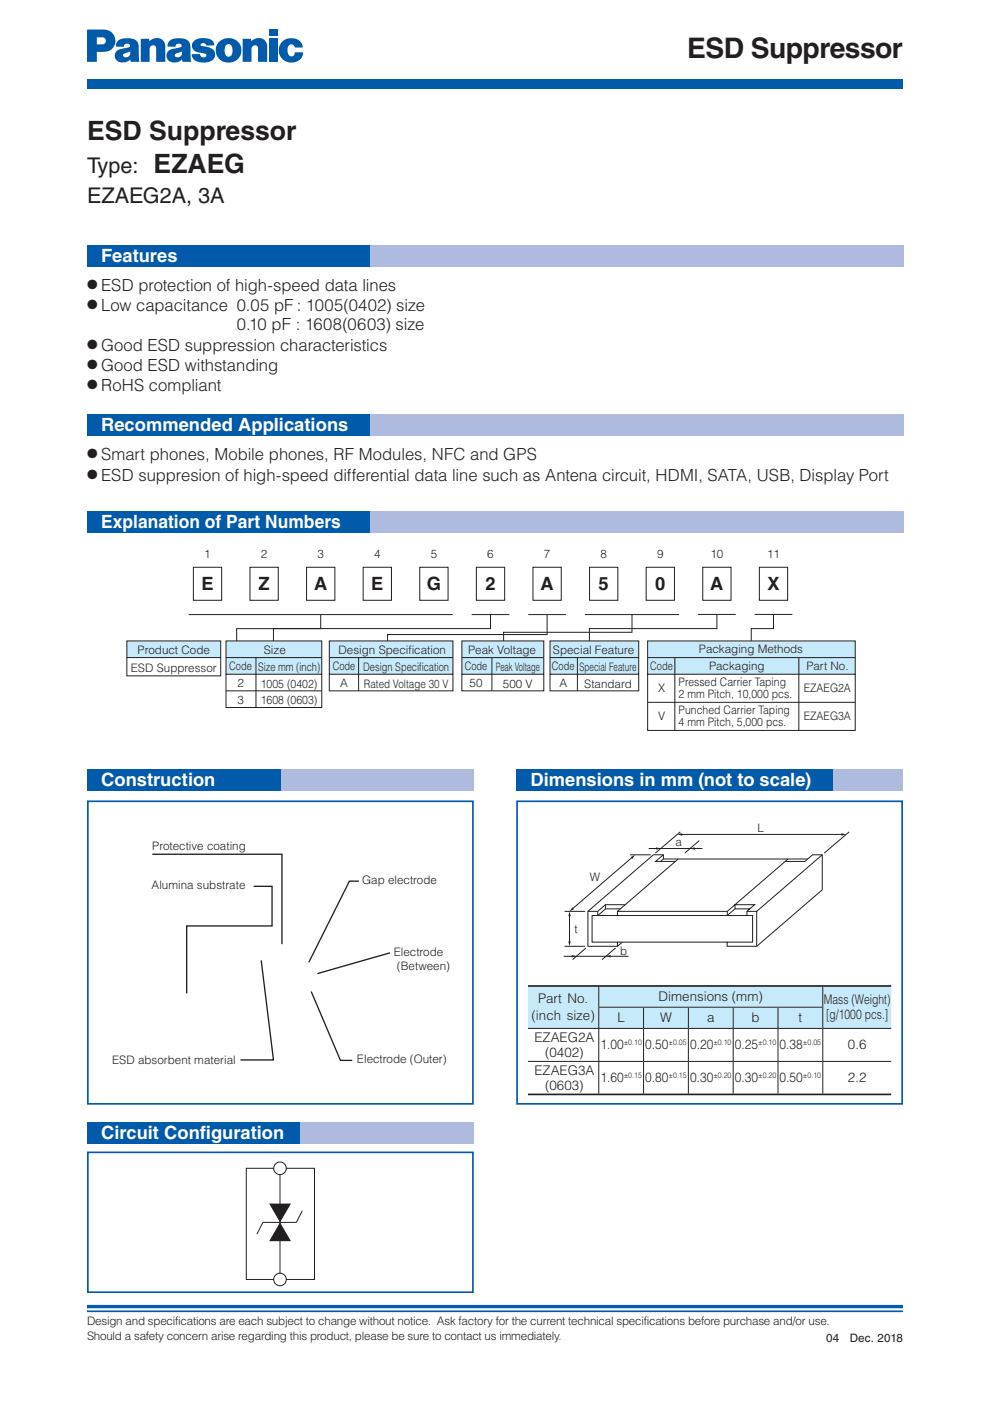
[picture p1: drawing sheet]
<svg xmlns="http://www.w3.org/2000/svg" width="210mm" height="297mm" viewBox="0 0 210 297" stroke-linecap="round" stroke-linejoin="round" font-family="sans-serif">
<path d="M18.5 277h173" fill="none" stroke="#015aaa" stroke-width=".71" stroke-linecap="butt"/>
<path d="M18.5 278h173" fill="none" stroke="#015aaa" stroke-width=".35"/>
<g fill="#015aaa">
<path d="M18.5 16.8h173v2h-173z"/>
<path d="M24.9 8.7a3.6 3.6 0 0 1 4.2 .1 11.7 11.7 0 0 1 .4 3.9l.1 .4h-1.8l-.3-1.3 .1-.9-.4 .2a.93 .93 0 0 0-1.1 .8 .85 .85 0 0 0 1.4-.1l.1 .8a1.89 1.89 0 0 1-3.3-.7 1.91 1.91 0 0 1 2.2-1.7h.2a.52 .52 0 0 0 .7-.2 .52 .52 0 0 0 0-.6 .71 .71 0 0 0-.8-.1 .71 .71 0 0 0-.4 .6h-1.6v-.6z"/>
<path d="M35.9 8.7a3.6 3.6 0 0 1 4.1 .1 11.8 11.8 0 0 1 .4 3.9l.2 .4h-1.8l-.4-1.3 .2-.9-.5 .2a.93 .93 0 0 0-1 .8 .85 .85 0 0 0 1.3-.1l.2 .8a1.89 1.89 0 0 1-3.3-.7 1.91 1.91 0 0 1 2.2-1.7h.2a.52 .52 0 0 0 .6-.2 .52 .52 0 0 0 0-.6 .71 .71 0 0 0-.7-.1 .71 .71 0 0 0-.4 .6h-1.6v-.6z"/>
<path d="M46.5 8.8a2.69 2.69 0 0 1 3.9 0 2.69 2.69 0 0 1-.2 3.9l-1.1-1.1a1.63 1.63 0 0 0-.5-2.2 1.33 1.33 0 0 0-.9 1.9 .77 .77 0 0 0 .6 .7 .77 .77 0 0 0 .8-.4l1.1 1.1a2.69 2.69 0 0 1-3.7-.2 2.69 2.69 0 0 1 0-3.7z"/>
<path d="M18.5 6.3h3.3a2.38 2.38 0 0 1 2.7 2.4 2.38 2.38 0 0 1-2.7 2.3h-1.3v-1.6h.8a.78 .78 0 0 0 1.1-.5 .78 .78 0 0 0-.7-1h-1.2v5.2h-2z"/>
<path d="M41 8.8a3.3 3.3 0 0 1 4.2 .1l.2 .7h-1.7a.6 .6 0 0 0-.6-.5 .6 .6 0 0 0-.6 .5l1.4 .4a1.63 1.63 0 0 1 1.7 1.6 1.63 1.63 0 0 1-1.7 1.6 2.77 2.77 0 0 1-3.2-1.2l-.1-.5h1.8a.68 .68 0 0 0 .6 .7 .68 .68 0 0 0 .8-.6l-.3-.2-.9-.2a1.69 1.69 0 0 1-1.9-1.8z"/>
<path d="M29.8 8.2h1.8v.5a1.91 1.91 0 0 1 2.2-.6 1.91 1.91 0 0 1 1.3 1.9v3.1h-2v-2.8a.7 .7 0 0 0-.7-.7 .7 .7 0 0 0-.7 .8v2.7h-1.9z"/>
<path d="M51.4 8.2h1.8v.5a1.91 1.91 0 0 1 2.2-.6 1.91 1.91 0 0 1 1.3 1.9v3.1h-2v-2.8a.7 .7 0 0 0-.7-.7 .7 .7 0 0 0-.7 .8v2.7h-1.9z"/>
<path d="M57 8.2h1.9v4.9h-1.9z"/>
<path d="M57 6.3h1.9v1.3h-1.9z"/>
<path d="M59.9 8.8a2.5 2.5 0 0 1 2.5-.7 2.5 2.5 0 0 1 1.8 2h-1.7a.77 .77 0 0 0-.9-.7 .77 .77 0 0 0-.6 .9 1.21 1.21 0 0 0 .9 1.7l.5-.4 .1-.5h1.8a2.49 2.49 0 0 1-3.8 1.8 2.62 2.62 0 0 1-.6-4.1z"/>
</g>
<path d="M18.6 169.9h81.7v64.1h-81.7zM109.6 169.9h81.7v64.1h-81.7zM18.6 244.3h81.7v29.7h-81.7z" fill="none" stroke="#015aaa" stroke-width=".35"/>
<g fill="#c6eafa">
<path d="M26.9 135.9h19.9v3.5h-19.9z"/>
<path d="M47.9 135.9h20.3v7h-20.3z"/>
<path d="M137.3 135.9h44v7.1h-44z"/>
<path d="M69.8 135.9h26.2v7.1h-26.2z"/>
<path d="M116.6 135.9h18.8v7.1h-18.8z"/>
<path d="M97.9 135.9h17.4v7.1h-17.4z"/>
</g>
<g fill="none" stroke="#231f20" stroke-width=".21">
<path d="M26.9 135.9h19.9v7.4h-19.9zM26.9 139.4h19.9M40 130.3h56M41 120.3h6v7h-6zM47.9 139.4h20.3M47.9 135.9h20.3v14.1h-20.3zM53 120.3h6v7h-6zM54.3 139.5v10.5M65 120.3h6v7h-6zM68 130.3v3h-17.8v2.6M69.8 139.4h26.2M69.8 135.9h26.2v10.6h-26.2z"/>
<path d="M76 139.5v7M77 120.3h6v7h-6zM89 120.3h6v7h-6zM97.9 139.4h17.4M97.9 135.9h17.4v10.6h-17.4zM100 130.3h8M101 120.3h6v7h-6zM104 130.3v3h-46v2.6M104.3 139.5v7M112 130.3h8M113 120.3h6v7h-6zM116 130.3v4.2h-33.8v1.4"/>
<path d="M116.6 139.4h18.8M116.6 135.9h18.8v10.6h-18.8zM122.4 139.5v7M124 130.3h20M125 120.3h6v7h-6zM134 130.3v3.8h-27.2v1.8M137 120.3h6v7h-6zM137.3 135.9h44v19h-44zM137.3 139.4h44M143.1 139.5v15.4M148 130.3h8M149 120.3h6v7h-6z"/>
<path d="M152 130.3v3h-27v2.6M160 130.3h8M161 120.3h6v7h-6zM164 130.3v3h-4.7v2.6M169.4 139.5v15.4M47.9 142.9h20.3M47.9 146.5h20.3M69.8 142.9h26.2M97.9 142.9h17.4M116.6 142.9h18.8M137.3 143h44M137.3 148.9h44"/>
<path d="M126.7 194.1h4.2M126.7 193.2v.9M128.4 191.8v.9M130.9 199.8h23.3M131.5 192.7h-3.1l-1.6 1.4h-1.3v5.7h5.4v.8M132.6 191.8h-4.2l-1.7 1.4h-2M140 182.6l.7-.5v-.9h-2.2l-13.8 12v7.4h6.2l1-.8M140.6 181.2l-1.6 1.4h4.2M140.7 182.1h3.1M154.1 194.1h4.3M154.2 193.2v.9M158.4 193.2h2v7.4"/>
<path d="M159 192.7h-3.2v-.9l10.7-9.2h4.2l1.6-1.4h2v7.5l-13.9 11.9h-6.2v-.8h5.4v-5.7h-1.2v-.9l1.6-1.4h-4.2l-1.6 1.4h-23.3M167.1 182.1h4.2M167.1 182.1h-23.3l-12.9 11.1v.9h23.3l1.6-1.4M167.1 182.1l-.6 .5M174.3 181.2l-13.9 12"/>
</g>
<path d="M120.8 193.2l.2 1h-.5z" fill="#231f20"/>
<path d="M119.5 202.8h13.8M124.2 201l-2.8 2.5M130.5 201l-2.8 2.5" fill="none" stroke="#231f20" stroke-width=".21"/>
<g fill="#231f20">
<path d="M121.2 202.5l1 .3-1 .2z"/>
<path d="M128.5 202.8l1-.3v.5z"/>
</g>
<path d="M119.7 193.2h4.4M119.7 200.6h4.3" fill="none" stroke="#231f20" stroke-width=".21"/>
<path d="M120.5 199.6h.5l-.2 1z" fill="#231f20"/>
<path d="M144.2 176.4l-5.3 4.5M144.3 176.9h34.4M180 176.4l-5.2 4.5M120.8 194.1v5.8" fill="none" stroke="#231f20" stroke-width=".21"/>
<g fill="#231f20">
<path d="M143.6 176.9l1-.2v.5z"/>
<path d="M178.4 176.7l1 .2-1 .3z"/>
</g>
<path d="M133.6 181.2h4.4" fill="none" stroke="#231f20" stroke-width=".21"/>
<g fill="#231f20">
<path d="M121.4 192.4l.3 .4-.9 .4z"/>
<path d="M133.7 181.7l1-.5-.6 .9z"/>
</g>
<path d="M137.5 179.9h11.4M148.3 178.2l-3.1 2.7M134 181.8l-12.6 10.9" fill="none" stroke="#231f20" stroke-width=".21"/>
<g fill="#231f20">
<path d="M146.3 179.9l1-.2v.5z"/>
<path d="M139.1 179.7l1 .2-1 .3z"/>
</g>
<path d="M32.3 181.1h27.5v19.1M53.8 187.9h3.9v8.4h-18.1v14.3M76.1 186.8h-2l-8.6 17.2M55.4 203.6l2.6 21.1h-7M66 210.2l6.2 14.6h2.5M82.7 202l-15.4 4.4" fill="none" stroke="#231f20" stroke-width=".28"/>
<path d="M18.5 108.5h173.1v4.5h-173.1z" fill="#aebade"/>
<path d="M18.5 108.5h60v4.5h-60z" fill="#015aaa"/>
<g fill="#aebade">
<path d="M18.5 163h82v4.5h-82z"/>
<path d="M18.5 238h82v4.5h-82z"/>
<path d="M109.5 163h82v4.5h-82z"/>
</g>
<g fill="#015aaa">
<path d="M18.5 163h41v4.5h-41z"/>
<path d="M18.5 238h45.1v4.5h-45.1z"/>
<path d="M109.5 163h67v4.5h-67z"/>
</g>
<g fill="#aebade">
<path d="M18.5 52h173.1v4.5h-173.1z"/>
<path d="M18.5 87.8h173.1v4.5h-173.1z"/>
</g>
<g fill="#015aaa">
<path d="M18.5 52h60v4.5h-60z"/>
<path d="M18.5 87.8h60v4.5h-60z"/>
</g>
<path d="M58 247.7h-5.8v23.6h5.8M60.7 247.7h6v23.6h-6" fill="none" stroke="#231f20" stroke-width=".21"/>
<g fill="#231f20">
<path d="M59.4 259.2l2.3 4h-4.6z"/>
<path d="M57.1 255.2h4.6l-2.3 4z"/>
</g>
<g fill="none" stroke="#231f20" stroke-width=".21">
<path d="M59.4 249v20.9M64.1 256.8l-1.3 2.4h-7.1l-1.2 2.4"/>
<circle cx="59.4" cy="247.7" r="1.34"/>
<circle cx="59.4" cy="271.3" r="1.34"/>
</g>
<path d="M112 209h15v9h-15zM127 209h47.5v4.5h-47.5zM174.5 209h14.5v9h-14.5zM127 213.5h9.5v4.5h-9.5zM136.5 213.5h9.5v4.5h-9.5zM146 213.5h9.5v4.5h-9.5zM155.5 213.5h9.5v4.5h-9.5zM165 213.5h9.5v4.5h-9.5z" fill="#c6eafa"/>
<g fill="none" stroke="#231f20" stroke-width=".21">
<path d="M112 218h77M126.9 213.5h47.6M127 209.2v4.3M127 213.6v4.4M127 218.1v6.9M136.5 213.6v4.4M136.5 218.1v6.9M146 213.6v4.4M146 218.1v6.9M155.5 213.6v4.4M155.5 218.1v6.9M165 213.6v4.4"/>
<path d="M165 218.1v6.9M174.5 213.6v4.4M174.5 218.1v6.9M174.5 209.2v4.3M112 225h77M127 225.1v6.8M136.5 225.1v6.8M146 225.1v6.8M155.5 225.1v6.8M165 225.1v6.8M174.5 225.1v6.8"/>
</g>
<path d="M112 209h77M112 232h77" fill="none" stroke="#231f20" stroke-width=".35"/>
<text font-size="6" fill="#231f20" x="145.7" y="12.3">ESD Suppressor</text>
<g font-size="5.6" fill="#231f20">
<text x="18.5" y="29.7">ESD Suppressor</text>
<text x="32.6" y="36.8">EZAEG</text>
</g>
<g font-size="4.6" fill="#231f20">
<text x="18.5" y="36.8">Type:</text>
<text x="18.5" y="42.9">EZAEG2A, 3A</text>
</g>
<g font-size="3.9" fill="#fff">
<text x="21.5" y="55.6">Features</text>
<text x="21.5" y="91.3">Recommended Applications</text>
<text x="21.5" y="112">Explanation of Part Numbers</text>
<text x="21.5" y="166.6">Construction</text>
<text x="112.5" y="166.6">Dimensions in mm (not to scale)</text>
<text x="21.5" y="241.6">Circuit Confguration</text>
<text x="42.4" y="241.6">i</text>
</g>
<g font-size="3.9" fill="#231f20">
<text x="42.7" y="125.1">E</text>
<text x="54.8" y="125.1">Z</text>
<text x="66.6" y="125.1">A</text>
<text x="78.7" y="125.1">E</text>
<text x="90.5" y="125.1">G</text>
<text x="102.9" y="125.1">2</text>
<text x="114.6" y="125.1">A</text>
<text x="126.9" y="125.1">5</text>
<text x="138.9" y="125.1">0</text>
<text x="150.6" y="125.1">A</text>
<text x="162.7" y="125.1">X</text>
</g>
<g font-size="3.5" fill="#231f20">
<text x="21.5" y="61.7">ESD protection of high-speed data lines</text>
<text x="21.5" y="65.9">Low capacitance 0.05 pF : 1005(0402) size</text>
<text x="50.2" y="70">0.10 pF : 1608(0603) size</text>
<text x="21.5" y="74.4">Good ESD suppression characteristics</text>
<text x="21.5" y="78.6">Good ESD withstanding</text>
<text x="21.5" y="82.8">RoHS compliant</text>
<text x="21.5" y="97.4">Smart phones, Mobile phones, RF Modules, NFC and GPS</text>
<text x="21.5" y="102">ESD suppresion of high-speed differential data line such as Antena circuit, HDMI, SATA, USB, Display Port</text>
</g>
<g font-size="2.8" fill="#231f20">
<text x="18.5" y="61.3">●</text>
<text x="18.5" y="65.5">●</text>
<text x="18.5" y="74">●</text>
<text x="18.5" y="78.2">●</text>
<text x="18.5" y="82.4">●</text>
<text x="18.5" y="97">●</text>
<text x="18.5" y="101.6">●</text>
<text x="114.1" y="212.7">Part No.</text>
<text x="139.6" y="212.2">Dimensions (mm)</text>
<text x="174.7" y="212.9">Mass (Weight)</text>
<text x="112.7" y="216.2">(inch size)</text>
<text x="113.3" y="220.9">EZAEG2A</text>
<text x="130.9" y="216.7">L</text>
<text x="139.9" y="216.7">W</text>
<text x="149.9" y="216.7">a</text>
<text x="159.3" y="216.7">b</text>
<text x="169.3" y="216.7">t</text>
<text x="175.1" y="216.1">[g/1000 pcs.]</text>
<text x="113.3" y="227.9">EZAEG3A</text>
<text x="115.6" y="224.1">(0402)</text>
<text x="127.3" y="222.5">1.00</text>
<text x="136.8" y="222.5">0.50</text>
<text x="146.3" y="222.5">0.20</text>
<text x="155.8" y="222.5">0.25</text>
<text x="165.3" y="222.5">0.38</text>
<text x="179.8" y="222.5">0.6</text>
<text x="115.6" y="231.1">(0603)</text>
<text x="127.3" y="229.5">1.60</text>
<text x="136.8" y="229.5">0.80</text>
<text x="146.3" y="229.5">0.30</text>
<text x="155.8" y="229.5">0.30</text>
<text x="165.3" y="229.5">0.50</text>
<text x="179.8" y="229.5">2.2</text>
</g>
<g font-size="2.5" fill="#231f20">
<text x="43.3" y="118.3">1</text>
<text x="55.3" y="118.3">2</text>
<text x="67.3" y="118.3">3</text>
<text x="79.3" y="118.3">4</text>
<text x="91.3" y="118.3">5</text>
<text x="103.3" y="118.3">6</text>
<text x="115.3" y="118.3">7</text>
<text x="127.3" y="118.3">8</text>
<text x="139.3" y="118.3">9</text>
<text x="150.6" y="118.3">10</text>
<text x="162.6" y="118.3">11</text>
<text x="27.7" y="142.4">ESD Suppressor</text>
<text x="29.2" y="138.6">Product Code</text>
<text x="48.6" y="142.1">Code</text>
<text x="54.7" y="142.2">Size mm (inch)</text>
<text x="55.9" y="138.6">Size</text>
<text x="70.5" y="142.1">Code</text>
<text x="71.8" y="138.6">Design Specif</text>
<text x="77" y="142.2">Design Specification</text>
<text x="86.6" y="138.6">ication</text>
<text x="98.5" y="142.1">Code</text>
<text x="99.3" y="138.6">Peak Voltage</text>
<text x="105.1" y="142.2">Peak Voltage</text>
<text x="117" y="142.1">Code</text>
<text x="117.2" y="138.6">Special Feature</text>
<text x="122.9" y="142.2">Special Feature</text>
<text x="137.9" y="142.2">Code</text>
<text x="148.2" y="138.5">Packaging Methods</text>
<text x="150.3" y="142">Packaging</text>
<text x="171" y="142">Part No.</text>
<text x="50.3" y="145.7">2</text>
<text x="50.3" y="149.2">3</text>
<text x="55.3" y="145.8">1005 (0402)</text>
<text x="55.3" y="149.3">1608 (0603)</text>
<text x="72.1" y="145.7">A</text>
<text x="77.1" y="145.8">Rated Voltage 30 V</text>
<text x="99.6" y="145.7">50</text>
<text x="106.6" y="145.8">500 V</text>
<text x="118.6" y="145.7">A</text>
<text x="123.9" y="145.8">Standard</text>
<text x="139.5" y="146.8">X</text>
<text x="143.9" y="145.4">Pressed Carrier Taping</text>
<text x="143.9" y="148">2 mm Pitch, 10,000 pcs.</text>
<text x="170.4" y="146.8">EZAEG2A</text>
<text x="139.5" y="152.6">V</text>
<text x="143.9" y="151.4">Punched Carrier Taping</text>
<text x="143.9" y="154">4 mm Pitch, 5,000 pcs.</text>
<text x="170.4" y="152.6">EZAEG3A</text>
<text x="143.2" y="179.4">a</text>
<text x="160.6" y="176.4">L</text>
<text x="32.3" y="180.1">Protective coating</text>
<text x="32.1" y="188.6">Alumina substrate</text>
<text x="76.8" y="187.5">Gap electrode</text>
<text x="125" y="186.7">W</text>
<text x="121.8" y="197.9">t</text>
<text x="83.5" y="202.7">Electrode</text>
<text x="131.5" y="202.4">b</text>
<text x="84.2" y="205.7">(Between)</text>
<text x="23.8" y="225.5">ESD absorbent material</text>
<text x="75.7" y="225.4">Electrode (Outer)</text>
<text x="18.5" y="280.9">Design and specifications are each subject to change without notice. Ask factory for the current technical specifications before purchase and/or use.</text>
<text x="18.5" y="284.1">Should a safety concern arise regarding this product, please be sure to contact us immediately.</text>
<text x="175.1" y="284.6">04</text>
<text x="180.1" y="284.6">Dec. 2018</text>
</g>
<g font-size="1.6" fill="#231f20">
<text x="132.2" y="221.5">±0.10</text>
<text x="141.7" y="221.5">±0.05</text>
<text x="151.2" y="221.5">±0.10</text>
<text x="160.7" y="221.5">±0.10</text>
<text x="170.2" y="221.5">±0.05</text>
<text x="132.2" y="228.5">±0.15</text>
<text x="141.7" y="228.5">±0.15</text>
<text x="151.2" y="228.5">±0.20</text>
<text x="160.7" y="228.5">±0.20</text>
<text x="170.2" y="228.5">±0.10</text>
</g>
</svg>
